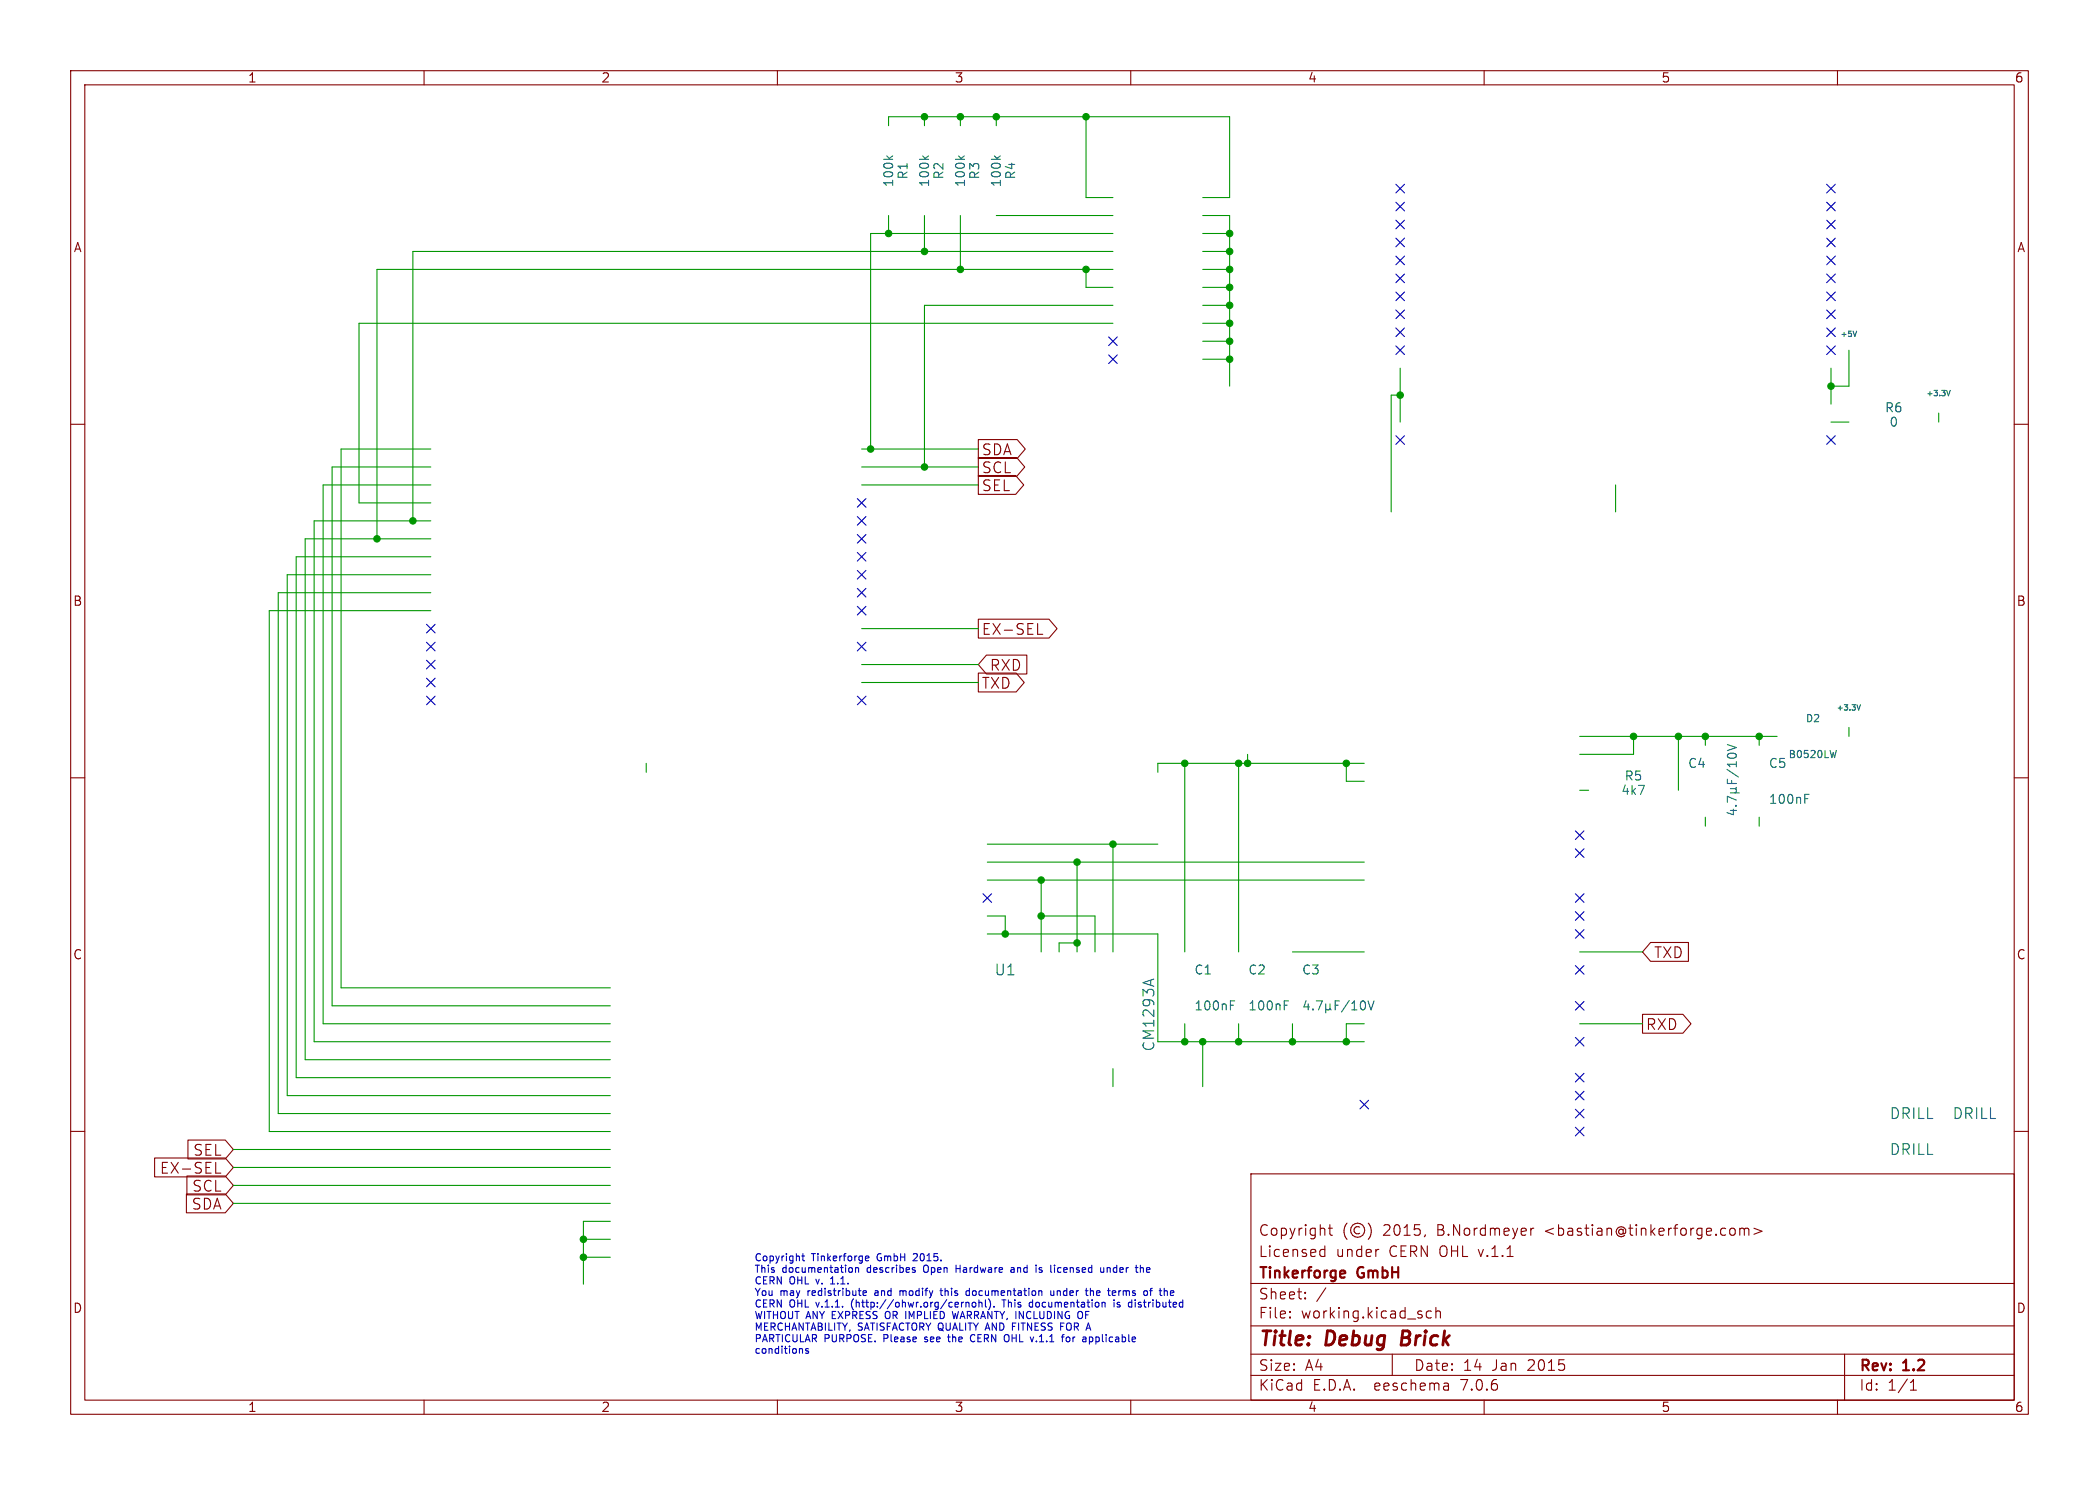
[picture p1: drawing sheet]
<svg xmlns="http://www.w3.org/2000/svg" width="297mm" height="210mm" viewBox="0 0 297 210" stroke-linecap="round" stroke-linejoin="round" font-family="sans-serif">
<g fill="none" stroke="#840000" stroke-width=".15">
<path d="M10 10h277v190h-277zM12 12h273v186h-273zM60 10v2M110 10v2M160 10v2M210 10v2M260 10v2M10 60h2M285 60h2M138.4 62.2h5.5l1.2 1.3-1.2 1.3h-5.5zM138.4 64.7h5.5l1.1 1.3-1.1 1.4h-5.5zM138.4 67.2h5.3l1.2 1.4-1.2 1.3h-5.3z"/>
<path d="M138.4 87.6h10l1.2 1.3-1.2 1.3h-10zM138.4 95.2h5.4l1.1 1.3-1.1 1.4h-5.4zM139.6 92.6h5.7v2.7h-5.7l-1.2-1.3zM146.8 89.7h.7M10 110h2M285 110h2M233.6 133.3h5.3v2.7h-5.3l-1.2-1.4zM10 160h2M232.4 143.4h5.7l1.2 1.4-1.2 1.3h-5.7zM285 160h2M21.9 163.8h10l1.1 1.3-1.1 1.3h-10zM26.4 168.8h5.5l1.1 1.4-1.1 1.3h-5.5z"/>
<path d="M26.4 166.3h5.5l1.1 1.3-1.1 1.4h-5.5zM26.6 161.2h5.3l1.1 1.4-1.1 1.3h-5.3zM30.5 165.9h.8M177 166h108v32h-108zM186.9 177.6l.1 .1 .5-.1M186.9 176.8l.1-.1 .5 .1M187.5 176.2v1.5M188 173.7h.5M188.2 173.2v1.3v.1l.3 .1M190.6 173a1.72 1.72 0 0 0 0 2.3M192.4 173.6a.52 .52 0 0 0-.8 .4 .52 .52 0 0 0 .8 .4M193.6 173a1.72 1.72 0 0 1 0 2.3"/>
<path d="M195 176.7h.1M201.7 174.6l-.2 .3M216.6 173.7v1M217 173.7l-.3 .1-.1 .2M245 173.7a.41 .41 0 0 1 .5 .3v.4a.41 .41 0 0 1-.5 .3M246.2 173.8a.37 .37 0 0 1 .6 .1M246.2 173.7v1M246.8 173.9l.2-.2 .4 .1 .1 .9M246.8 173.9v.8M248.2 173.7l1.1 .4-1.1 .5M60 198v2M110 198v2"/>
<path d="M160 198v2M177 194.5h108M177 191.5h108M177 187.5h108M177 181.5h108M182.5 186.3h.1l-.1 .1M182.5 186.3v.1M182.5 185.5v.1M182.5 185.5h.1l-.1 .1M184.7 183.6v.1M184.7 183.6h-.1l.1 .1M184.7 182.8v.1"/>
<path d="M184.7 182.8h-.1l.1 .1M187.6 182.1l-1.3 2M197 191.5v3M202.5 185.5l-.4-.1-.3 .3v.4l.2 .2 .1 .1 .4-.1M203.2 185.5a.37 .37 0 0 1 .6 .1v.8M203.2 184.9v1.5M204.9 195.7l.1 .9M205 196.5l-.2 .1M205 196h-.2M210 198v2M260 198v2M261 191.5v6.5"/>
<path d="M270.3 196.6h.9M270.3 195.5l.4-.4v1.5"/>
<circle cx="192.1" cy="174" r="1"/>
</g>
<path d="M198.5 188.2l-.2 2h.7" fill="none" stroke="#840000" stroke-width=".4"/>
<path d="M190.1 179.7l.2 .1v.2l-.7 .2M190.3 180.6l-.2 .1" fill="none" stroke="#840000" stroke-width=".3"/>
<g fill="none" stroke="#0000c2" stroke-width=".15">
<path d="M113.5 177.6h.3M113.6 177.3v.9l.2 .1M120.3 179.3h.2l.1 .2v.3l-.3 .1M121.1 179.4l.1-.1h.2l.1 .6M121.1 179.3v.6M122.5 177.8l.1-.2h.2l.1 .2v.1l-.4 .1M122.5 178.2l.1 .1h.3M129.3 177.3l-.1 .1M129.4 179.6l.1 .1-.1 .2M129.4 179.3h.1M129.8 177.7l-.6 .6h.6M130.7 179.1v.7"/>
<path d="M135.3 178.9v1M135.3 179.4h.6M143.1 179.3h.4v.6M143.5 179.5l-.3 .1-.2 .1 .2 .2h.3M147 179.9h.4M147.4 179.3h-.2l-.2 .1 .1 .2h.3M149.2 178.9v.1M149.7 179.3l-.1 .2 .1 .4M155.7 179.3l.1 .6h.2l.2-.1M156.2 179.3v.6M156.7 179.3v.6M157 179.3h-.2l-.1 .1"/>
<path d="M161.5 179.3l.3 .1v.5M162.3 179.3v.6M162.7 179.5l-.5 .1M113.4 190.7l.2 .2v.5M114.4 190.8l-.3-.1-.1 .2v.1l.4 .1v.2h-.4M117.5 181.6h.6M117.7 180.7l-.2 .1M120.5 184.1v.7M122.1 182.9l.5-.1v-.2l-.3-.1-.2 .2 .1 .5h.4M123.8 182.9v.3M125.3 185.6v.7M127.3 182.5v.7"/>
<path d="M127.6 182.5l-.3 .1M130.8 189.7l.1 .1M130.9 189.1v.3M133 182.5h.4M133.1 182.2v.9l.3 .1M134.1 189.1h.4M134.2 188.7v.9l.3 .2M134.7 185.5l.3 1 .2-.7 .2 .7M136.7 183l.2 .2h.3M136.7 184.2v.6M136.7 184.3l.1-.1h.3v.6M137.2 182.6l-.3-.1-.2 .2"/>
<path d="M137.2 182.2v1M137.5 188.8a.5 .5 0 0 0-.2 .6 .5 .5 0 0 0 .6 .3M137.6 184.3l.1-.1 .3 .1 .1 .4-.1 .1h-.3l-.1-.1zM138.5 184.3l.2-.1h.2l.1 .6M138.5 183.8v1M139.4 183.8v.9l.2 .1M139.9 183.7a1.19 1.19 0 0 1 0 1.5M140.6 184.7v.1M142 183.8v1M142.6 188.8a.72 .72 0 0 1 0 .9M143.3 187.6h.3M145.7 184.7l.1 .1h.3"/>
<path d="M146.1 184.2h-.3l-.1 .1M146.1 183.8v1M148.7 182.5v.7h.3l.1-.1M149.1 182.5v.7M149.6 182.5v.7M149.7 182.5l-.1 .1M150.1 187.6h.3M151 189.1h.2l.2 .2v.3l-.2 .2-.2-.1-.1-.1zM153 185.5a.72 .72 0 0 1 0 .9M154.1 189.1h.3l.2 .2-.1 .4h-.4M154.3 182.6l.1-.1 .3 .1v.6M154.3 182.2v1"/>
<path d="M156.2 184.2l.2 .1v.5M157.6 183.8v.1M157.6 184.2v.6M157.7 182.5l.2 .3-.5 .1M157.8 183.2h-.1M158.1 184.8h.4M158.3 182.5v.7M158.4 182.6l-.1 .1M158.5 184.2h-.3l-.1 .1v.2l.4 .1M160.6 183.8v.1M160.6 184.2v.6M162.7 182.5h.3"/>
<path d="M163 182.2l-.2 .1v.9M165.7 183.2h.3M165.7 182.6l.3-.1 .1 .3-.5 .1"/>
</g>
<g fill="none" stroke="#009600" stroke-width=".15">
<path d="M125.7 17.8v-1.3h48.3v11.4h-3.8M130.8 16.5v1.3M135.9 16.5v1.3M141 16.5v1.3M153.7 16.5v11.4h3.8M125.7 30.5v2.5M130.8 30.5v5.1M135.9 30.5v7.6M141 30.5h16.5M153.7 38.1v2.5h3.8M157.5 35.6h-99.1v38.1M157.5 33h-34.3v30.5"/>
<path d="M157.5 38.1h-104.2v38.1M170.2 35.6h3.8M170.2 30.5h3.8v24.1M170.2 33h3.8M170.2 38.1h3.8M157.5 43.2h-26.7v22.8M157.5 45.7h-106.7v25.4h10.2M170.2 48.3h3.8M170.2 50.8h3.8M170.2 43.2h3.8M170.2 45.7h3.8M170.2 40.6h3.8"/>
<path d="M198.1 55.9h-1.3v16.5M198.1 52.1v7.6M259.1 52.1v5.1M259.1 59.7h2.5M261.6 49.5v5.1h-2.5M274.3 58.4v1.3M61 73.7h-16.6v73.6h42M61 68.6h-15.3v76.2h40.7M61 78.7h-19.1v73.7h44.5M61 66h-14v76.2h39.4M61 76.2h-17.8v73.7h43.2M61 63.5h-12.7v76.2h38.1"/>
<path d="M121.9 68.6h16.5M121.9 66h16.5M121.9 63.5h16.5M228.6 68.6v3.8M61 86.4h-22.9v73.6h48.3M61 83.8h-21.6v73.7h47M61 81.3h-20.4v73.6h45.8M121.9 94h16.5M121.9 96.5h16.5M121.9 88.9h16.5M91.4 108v1.2M139.7 119.4h24.1"/>
<path d="M157.5 119.4v15.2M167.6 108v26.6M175.3 108v26.6M176.5 106.7v1.3M190.5 108v2.5h2.5M193 108h-29.2v1.2M223.5 104.1h28M223.5 111.8h1.3M231.1 104.1v2.6h-7.6M237.5 104.1v7.7M241.3 104.1v1.3M241.3 115.6v1.2"/>
<path d="M248.9 104.1v1.3M248.9 115.6v1.2M261.6 102.9v1.2M139.7 132.1h24.1v15.2h29.2M139.7 124.5h53.3M139.7 121.9h53.3M139.7 129.5h2.5v2.6M147.3 124.5v10.1M147.3 129.5h7.6v5.1M152.4 121.9v12.7M152.4 133.4h-2.5v1.2M182.9 134.6h10.1"/>
<path d="M223.5 134.6h8.9M157.5 151.1v2.6M167.6 144.8v2.5M170.2 147.3v6.4M175.3 144.8v2.5M182.9 144.8v2.5M193 144.8h-2.5v2.5M223.5 144.8h8.9M33 165.1h53.4M33 162.6h53.4M33 170.2h53.4M33 167.6h53.4"/>
<path d="M82.5 175.3h3.9M82.5 177.8h3.9M86.4 172.7h-3.9v8.9"/>
</g>
<g fill="none" stroke="#000084" stroke-width=".15">
<path d="M197.5 33.7l1.2 1.2M197.5 26.1l1.2 1.2M197.5 28.6l1.2 1.2M197.5 31.1l1.2 1.3M197.5 36.2l1.2 1.2M197.5 38.8l1.2 1.2M198.7 33.7l-1.2 1.2M198.7 26.1l-1.2 1.2M198.7 28.6l-1.2 1.2M198.7 31.1l-1.2 1.3M198.7 36.2l-1.2 1.2M198.7 38.8l-1.2 1.2"/>
<path d="M258.5 33.7l1.2 1.2M258.5 26.1l1.2 1.2M258.5 31.1l1.2 1.3M258.5 28.6l1.2 1.2M258.5 36.2l1.2 1.2M258.5 38.8l1.2 1.2M259.7 33.7l-1.2 1.2M259.7 26.1l-1.2 1.2M259.7 31.1l-1.2 1.3M259.7 28.6l-1.2 1.2M259.7 36.2l-1.2 1.2M259.7 38.8l-1.2 1.2"/>
<path d="M156.9 47.7l1.2 1.2M156.9 50.2l1.2 1.2M158.1 47.7l-1.2 1.2M158.1 50.2l-1.2 1.2M197.5 46.4l1.2 1.2M197.5 48.9l1.2 1.2M197.5 41.3l1.2 1.2M197.5 43.8l1.2 1.3M198.7 46.4l-1.2 1.2M198.7 48.9l-1.2 1.2M198.7 41.3l-1.2 1.2M198.7 43.8l-1.2 1.3"/>
<path d="M258.5 41.3l1.2 1.2M258.5 43.8l1.2 1.3M258.5 48.9l1.2 1.2M258.5 46.4l1.2 1.2M259.7 41.3l-1.2 1.2M259.7 43.8l-1.2 1.3M259.7 48.9l-1.2 1.2M259.7 46.4l-1.2 1.2M121.3 75.6l1.2 1.2M121.3 78.1l1.2 1.2M121.3 73.1l1.2 1.2M121.3 70.5l1.2 1.2"/>
<path d="M122.5 75.6l-1.2 1.2M122.5 78.1l-1.2 1.2M122.5 73.1l-1.2 1.2M122.5 70.5l-1.2 1.2M197.5 61.6l1.2 1.2M198.7 61.6l-1.2 1.2M258.5 61.6l1.2 1.2M259.7 61.6l-1.2 1.2M60.4 93.4l1.2 1.2M60.4 88.3l1.2 1.2M60.4 90.8l1.2 1.2M60.4 98.5l1.2 1.2"/>
<path d="M60.4 95.9l1.2 1.2M61.6 93.4l-1.2 1.2M61.6 88.3l-1.2 1.2M61.6 90.8l-1.2 1.2M61.6 98.5l-1.2 1.2M61.6 95.9l-1.2 1.2M121.3 98.5l1.2 1.2M121.3 85.8l1.2 1.2M121.3 90.8l1.2 1.2M121.3 80.7l1.2 1.2M121.3 83.2l1.2 1.2M122.5 83.2l-1.2 1.2"/>
<path d="M122.5 85.8l-1.2 1.2M122.5 98.5l-1.2 1.2M122.5 90.8l-1.2 1.2M122.5 80.7l-1.2 1.2M222.9 117.5l1.2 1.2M224.1 117.5l-1.2 1.2M139.1 126.4l1.2 1.2M140.3 126.4l-1.2 1.2M222.9 126.4l1.2 1.2M222.9 128.9l1.2 1.2M222.9 131.5l1.2 1.2M222.9 120l1.2 1.3"/>
<path d="M222.9 136.6l1.2 1.2M224.1 126.4l-1.2 1.2M224.1 128.9l-1.2 1.2M224.1 131.5l-1.2 1.2M224.1 120l-1.2 1.3M224.1 136.6l-1.2 1.2M192.4 155.6l1.2 1.2M193.6 155.6l-1.2 1.2M222.9 151.8l1.2 1.2M222.9 159.4l1.2 1.2M222.9 156.9l1.2 1.2M222.9 154.3l1.2 1.2"/>
<path d="M222.9 146.7l1.2 1.2M222.9 141.6l1.2 1.2M224.1 151.8l-1.2 1.2M224.1 159.4l-1.2 1.2M224.1 156.9l-1.2 1.2M224.1 154.3l-1.2 1.2M224.1 146.7l-1.2 1.2M224.1 141.6l-1.2 1.2"/>
</g>
<g fill="none" stroke="#006464" stroke-width=".15">
<path d="M125.5 22l.4 .5M126.3 22l-.5 .4M130.5 22l.5 .5M131.4 22l-.5 .4M135.6 22l.5 .5M136.5 22l-.5 .4M140.7 22l.5 .5M141.5 22l-.4 .4M262.7 46.8l-.2 .8M275.4 55.2l.3 .8 .3-.8M262.7 99.7l.3 .7 .3-.7M244.4 108.8l1.6 1.1"/>
<path d="M244.4 110.2v.6h1.3M244.4 105.3l1.3 .4-1.3 .4M244.5 106.6a.68 .68 0 0 1 1.2 .3 .79 .79 0 0 1-1.3 0zM244.8 114.6h.9M244.8 112.1h1.3M244.8 111.5h.7M245 110.4v.4M245.3 114.4v.8l-.9-.3M245.5 111.5l.2 .2v.3l-.2 .1M245.6 113.9h.1M245.7 113.2l-1.3-.6v.9M245.7 111.3l-.2 .2"/>
<path d="M245.7 107.7v.7M245.7 108.1h-1.3l.4 .3M255.4 112.9h.4M255.4 112.3h.6M259.8 106.1l-.2 1M162.8 138.6v.7M163.3 138.5l-1.6 .5M174.1 141.5h.6M174.1 142.2h.4M181.7 141.5h.6M181.7 142.2h.4M184.8 141.5l-.3 .9h.8"/>
<path d="M185.1 142v.8M185.8 142.7v.1M186.3 141.5h.8l-.5 1.3M187.6 142v1.2M187.6 142.6l.2 .2h.2l.2-.2M188.2 142.6l.2 .2M188.2 142v.6M188.9 142.2h.4M189.5 141.5h-.6v1.3M190.9 141.5l-1.1 1.6M191.3 142.8h.7M191.3 141.9l.3-.4v1.3"/>
<path d="M192.7 141.6l.1-.1a.69 .69 0 0 1 .3 1.2l-.2 .1a.69 .69 0 0 1-.3-1.1zM193.6 141.5l.4 1.3 .4-1.3"/>
</g>
<g fill="#009600" stroke="#009600" stroke-width=".15">
<circle cx="174" cy="35.6" r=".46"/>
<circle cx="174" cy="45.7" r=".46"/>
<circle cx="174" cy="43.2" r=".46"/>
<circle cx="174" cy="38.1" r=".46"/>
<circle cx="174" cy="40.6" r=".46"/>
<circle cx="231.1" cy="104.1" r=".46"/>
<circle cx="182.9" cy="147.3" r=".46"/>
<circle cx="190.5" cy="147.3" r=".46"/>
<circle cx="248.9" cy="104.1" r=".46"/>
<circle cx="237.5" cy="104.1" r=".46"/>
<circle cx="241.3" cy="104.1" r=".46"/>
<circle cx="259.1" cy="54.6" r=".46"/>
<circle cx="175.3" cy="147.3" r=".46"/>
<circle cx="170.2" cy="147.3" r=".46"/>
<circle cx="167.6" cy="108" r=".46"/>
<circle cx="176.5" cy="108" r=".46"/>
<circle cx="175.3" cy="108" r=".46"/>
<circle cx="190.5" cy="108" r=".46"/>
<circle cx="167.6" cy="147.3" r=".46"/>
<circle cx="174" cy="50.8" r=".46"/>
<circle cx="174" cy="48.3" r=".46"/>
<circle cx="198.1" cy="55.9" r=".46"/>
<circle cx="174" cy="33" r=".46"/>
<circle cx="157.5" cy="119.4" r=".46"/>
<circle cx="152.4" cy="121.9" r=".46"/>
<circle cx="147.3" cy="124.5" r=".46"/>
<circle cx="142.2" cy="132.1" r=".46"/>
<circle cx="152.4" cy="133.4" r=".46"/>
<circle cx="147.3" cy="129.5" r=".46"/>
<circle cx="82.5" cy="175.3" r=".46"/>
<circle cx="82.5" cy="177.8" r=".46"/>
<circle cx="130.8" cy="16.5" r=".46"/>
<circle cx="135.9" cy="16.5" r=".46"/>
<circle cx="123.2" cy="63.5" r=".46"/>
<circle cx="130.8" cy="66" r=".46"/>
<circle cx="58.4" cy="73.7" r=".46"/>
<circle cx="53.3" cy="76.2" r=".46"/>
<circle cx="130.8" cy="35.6" r=".46"/>
<circle cx="135.9" cy="38.1" r=".46"/>
<circle cx="125.7" cy="33" r=".46"/>
<circle cx="141" cy="16.5" r=".46"/>
<circle cx="153.7" cy="16.5" r=".46"/>
<circle cx="153.7" cy="38.1" r=".46"/>
</g>
<g font-size="2.8" fill="#840000">
<text x="178" y="190.9">Title:</text>
<text x="187.7" y="190.9">Debug</text>
<text x="199.1" y="190.9">Brick</text>
</g>
<g font-size="2.1" fill="#840000">
<text x="138.8" y="64.6">SDA</text>
<text x="138.8" y="67.1">SCL</text>
<text x="138.8" y="69.7">SEL</text>
<text x="138.8" y="90">EX-SEL</text>
<text x="140" y="95.1">RXD</text>
<text x="138.8" y="97.6">TXD</text>
<text x="233.9" y="135.7">TXD</text>
<text x="232.8" y="145.9">RXD</text>
<text x="22.6" y="166.2">EX-SEL</text>
<text x="27.3" y="163.7">SEL</text>
<text x="27.1" y="171.3">SDA</text>
<text x="27.1" y="168.7">SCL</text>
<text x="178" y="178">Licensed</text>
<text x="178" y="175">Copyright</text>
<text x="189" y="178">under</text>
<text x="195.7" y="175">2015,</text>
<text x="196.6" y="178">CERN OHL v.1.1</text>
<text x="203.5" y="175">B.Nordmeyer</text>
<text x="218.8" y="175">&lt;bastian@tinkerforge.com&gt;</text>
<text x="178" y="184">Sheet:</text>
<text x="178" y="181.2">Tinkerforge</text>
<text x="192.2" y="181.2">GmbH</text>
<text x="178" y="186.7">File:</text>
<text x="184.1" y="186.7">working.kicad_sch</text>
<text x="178" y="196.9">KiCad</text>
<text x="178" y="194.1">Size:</text>
<text x="184.7" y="194.1">A4</text>
<text x="185.7" y="196.9">E.D.A.</text>
<text x="194.6" y="196.9">eeschema</text>
<text x="200" y="194.1">Date:</text>
<text x="207" y="196.9">7.0.6</text>
<text x="207" y="194.1">14</text>
<text x="211.2" y="194.1">Jan</text>
<text x="216.3" y="194.1">2015</text>
<text x="263" y="194.3">Rev:</text>
<text x="263" y="196.9">Id:</text>
<text x="267.1" y="196.9">1/1</text>
<text x="269.4" y="194.3">1.2</text>
</g>
<g font-size="2.1" fill="#006464">
<text x="140.6" y="138.2">U1</text>
<text x="163.6" y="148.8" transform="rotate(-90 163.6 148.8)">CM1293A</text>
<text x="267.3" y="158.5">DRILL</text>
<text x="276.2" y="158.5">DRILL</text>
<text x="267.3" y="163.6">DRILL</text>
</g>
<g font-size="1.8" fill="#840000">
<text x="35" y="11.9">1</text>
<text x="85" y="11.9">2</text>
<text x="135" y="11.9">3</text>
<text x="185" y="11.9">4</text>
<text x="235" y="11.9">5</text>
<text x="285" y="11.9">6</text>
<text x="10.3" y="35.9">A</text>
<text x="285.3" y="35.9">A</text>
<text x="10.3" y="85.9">B</text>
<text x="285.3" y="85.9">B</text>
<text x="10.3" y="135.9">C</text>
<text x="285.3" y="135.9">C</text>
<text x="10.3" y="185.9">D</text>
<text x="285.3" y="185.9">D</text>
<text x="35" y="199.9">1</text>
<text x="85" y="199.9">2</text>
<text x="135" y="199.9">3</text>
<text x="185" y="199.9">4</text>
<text x="235" y="199.9">5</text>
<text x="285" y="199.9">6</text>
</g>
<g font-size="1.8" fill="#006464">
<text x="126.6" y="26.6" transform="rotate(-90 126.6 26.6)">100k</text>
<text x="128.6" y="25.5" transform="rotate(-90 128.6 25.5)">R1</text>
<text x="131.7" y="26.6" transform="rotate(-90 131.7 26.6)">100k</text>
<text x="133.7" y="25.5" transform="rotate(-90 133.7 25.5)">R2</text>
<text x="136.8" y="26.6" transform="rotate(-90 136.8 26.6)">100k</text>
<text x="138.8" y="25.5" transform="rotate(-90 138.8 25.5)">R3</text>
<text x="141.8" y="26.6" transform="rotate(-90 141.8 26.6)">100k</text>
<text x="143.9" y="25.5" transform="rotate(-90 143.9 25.5)">R4</text>
<text x="266.6" y="58.5">R6</text>
<text x="267.3" y="60.6">0</text>
<text x="229.3" y="112.6">4k7</text>
<text x="229.8" y="110.6">R5</text>
<text x="238.8" y="108.8">C4</text>
<text x="250.2" y="108.8">C5</text>
<text x="250.2" y="113.9">100nF</text>
<text x="168.9" y="138">C1</text>
<text x="168.9" y="143.1">100nF</text>
<text x="176.5" y="138">C2</text>
<text x="176.5" y="143.1">100nF</text>
<text x="184.2" y="138">C3</text>
</g>
<g font-size="1.4" fill="#006464">
<text x="253" y="107.4">B0520LW</text>
<text x="255.4" y="102.3">D2</text>
</g>
<g font-size="1.4" fill="#0000c2">
<text x="106.7" y="178.4">Copyright</text>
<text x="114.9" y="178.4">Tinkerforge</text>
<text x="124.3" y="178.4">GmbH</text>
<text x="129.7" y="178.4">2015.</text>
<text x="106.7" y="180.1">This</text>
<text x="106.7" y="181.7">CERN</text>
<text x="106.7" y="183.3">You</text>
<text x="106.7" y="185">CERN</text>
<text x="110.4" y="183.3">may</text>
<text x="110.7" y="180.1">documentation</text>
<text x="111.7" y="181.7">OHL</text>
<text x="111.7" y="185">OHL</text>
<text x="114.5" y="183.3">redistribute</text>
<text x="115.7" y="181.7">v.</text>
<text x="115.7" y="185">v.1.1.</text>
<text x="118" y="181.7">1.1.</text>
<text x="120.9" y="185">(http://ohwr.org/cernohl).</text>
<text x="122.9" y="180.1">describes</text>
<text x="124.2" y="183.3">and</text>
<text x="128" y="183.3">modify</text>
<text x="131.1" y="180.1">Open</text>
<text x="134.1" y="183.3">this</text>
<text x="136" y="180.1">Hardware</text>
<text x="137.9" y="183.3">documentation</text>
<text x="142.6" y="185">This</text>
<text x="144" y="180.1">and</text>
<text x="146.6" y="185">documentation</text>
<text x="147.8" y="180.1">is</text>
<text x="150.1" y="180.1">licensed</text>
<text x="150.1" y="183.3">under</text>
<text x="155.4" y="183.3">the</text>
<text x="157.4" y="180.1">under</text>
<text x="158.8" y="183.3">terms</text>
<text x="158.8" y="185">is</text>
<text x="161.1" y="185">distributed</text>
<text x="162.7" y="180.1">the</text>
<text x="164.1" y="183.3">of</text>
<text x="106.7" y="186.6">WITHOUT ANY EXPRESS</text>
<text x="106.7" y="188.2">MERCHANTABILITY,</text>
<text x="106.7" y="189.9">PARTICULAR</text>
<text x="106.7" y="191.5">conditions</text>
<text x="116.7" y="189.9">PURPOSE.</text>
<text x="121.4" y="188.2">SATISFACTORY QUALITY AND</text>
<text x="125.2" y="189.9">Please</text>
<text x="125.7" y="186.6">OR IMPLIED</text>
<text x="131.3" y="189.9">see</text>
<text x="134.9" y="189.9">the</text>
<text x="135.8" y="186.6">WARRANTY, INCLUDING</text>
<text x="138.3" y="189.9">CERN</text>
<text x="143.3" y="189.9">OHL</text>
<text x="143.9" y="188.2">FITNESS</text>
<text x="147.3" y="189.9">v.1.1</text>
<text x="151" y="188.2">FOR</text>
<text x="152" y="189.9">for</text>
<text x="154" y="186.6">OF</text>
<text x="155.2" y="189.9">applicable</text>
</g>
<g font-size="1.1" fill="#006464">
<text x="260.3" y="47.9">+5V</text>
<text x="272.5" y="56.2">+3.3V</text>
<text x="259.8" y="100.7">+3.3V</text>
</g>
</svg>
